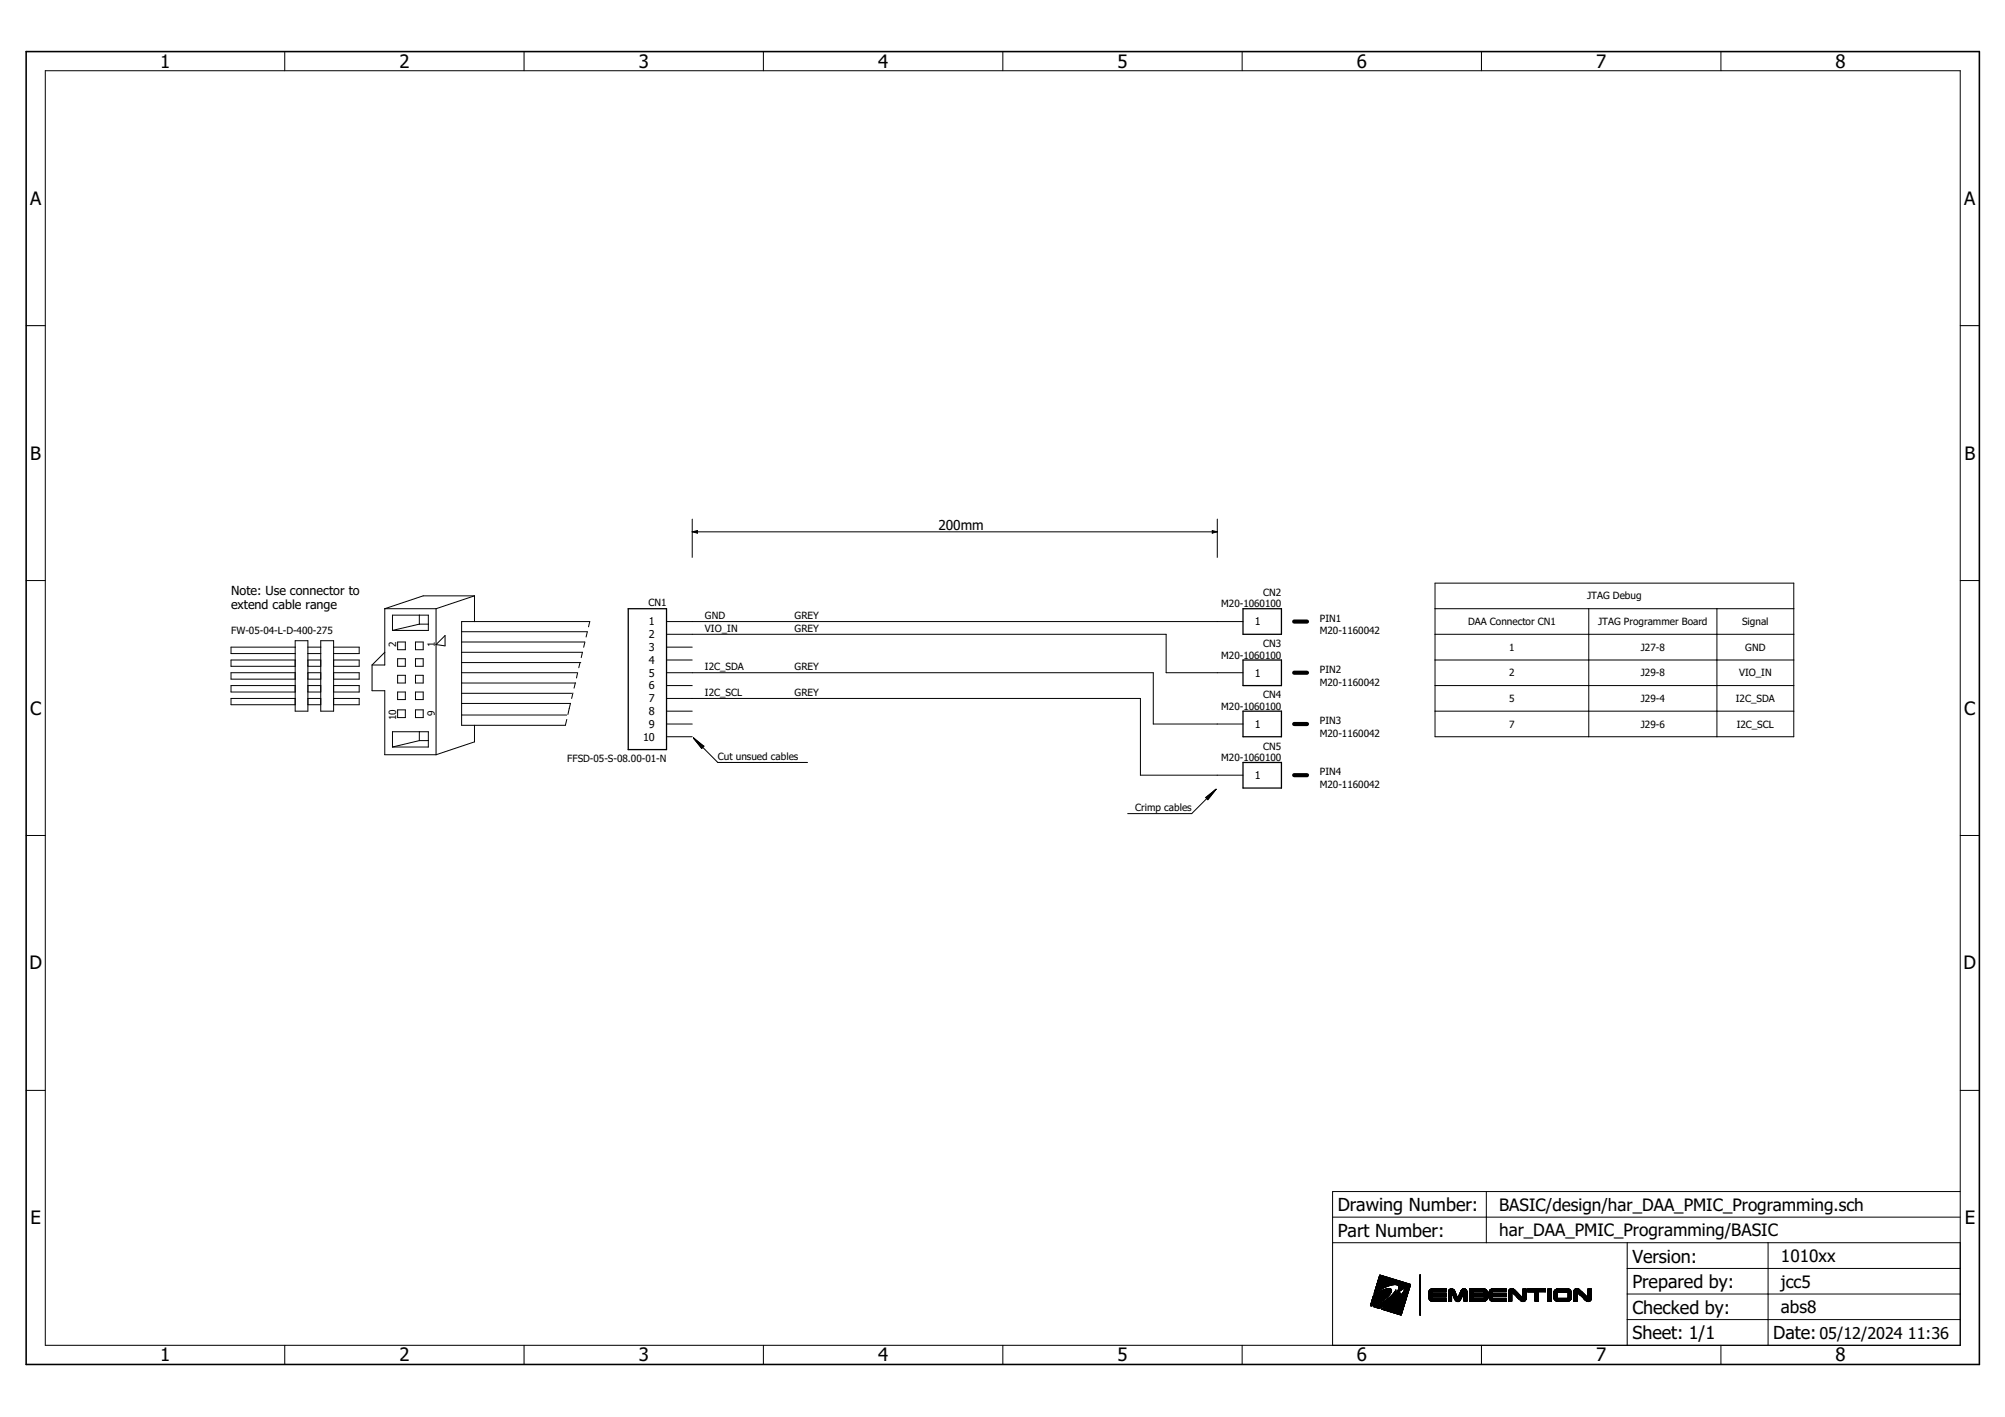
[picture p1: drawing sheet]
<svg xmlns="http://www.w3.org/2000/svg" width="297mm" height="210mm" viewBox="0 0 297 210" stroke-linecap="round" stroke-linejoin="round" font-family="sans-serif">
<g fill="none" stroke="#000" stroke-width=".15">
<path d="M6.7 10.5h283.7v188.8h-283.7zM42.2 7.6v2.9M77.6 7.6v2.9M113.1 7.6v2.9M148.6 7.6v2.9M184 7.6v2.9M219.5 7.6v2.9M255 7.6v2.9M3.9 48.2h2.8M290.4 48.2h2.8M102.6 76.9v5.7M102.6 78.8h77.2"/>
<path d="M102.6 78.8l.7 .2M103.3 78.6v.4M103.3 78.6l-.7 .2M103.3 78.6l-.2 .2 .2 .2M179.6 78.6l.7 .2M179.6 78.6v.4M179.6 78.6l.2 .2M179.8 78.8l-.2 .2M180 78.8h.3M180.3 78.8l-.7 .2M180.3 76.9v5.7M3.9 86h2.8"/>
<path d="M43.7 97.8h-9.5v.9h9.5M43.7 94.9h1.9v10.4h-1.9zM43.7 99.7h-9.5v.9h9.5M43.7 95.9h-9.5v.9h9.5M45.6 97.8h1.9M45.6 98.7h1.9M45.6 99.7h1.9M45.6 95.9h1.9M45.6 96.8h1.9M47.5 94.9h1.9v10.4h-1.9zM49.4 97.8h3.8v.9h-3.8M49.4 99.7h3.8v.9h-3.8"/>
<path d="M49.4 95.9h3.8v.9h-3.8M55.1 98.5v3.8h1.9v9.5h7.6M57 90.2h7.6M57 90.2v8.3h-1.9M57 96.6l-1.9 1.9M58.1 91.1h5.4v2.3h-5.4zM58.9 95.1h1.1v1.1h-1.1zM58.9 97.6h1.1v1.1h-1.1zM61.6 95.1h1.1v1.1h-1.1zM61.6 97.6h1.1v1.1h-1.1zM62.1 92.5l-4 .9M62.1 92.5h1.4"/>
<path d="M62.1 91.1v1.4M64.6 90.2v21.6M64.6 95.5l1.3-1.4v1.6zM68.4 95.1h18.2M68.4 93.6h18.6l-.2 .8M68.4 96.6h17.8M68.4 98.1h17.6M68.4 99.7h17.1M70.3 88.3h-7.6l-5.7 1.9M70.3 88.3l-5.7 1.9M70.3 88.3v3.8M85.6 99.6l-.2 .8"/>
<path d="M85.9 98.1l-.2 .8M86.3 96.6l-.2 .8M86.7 95.1l-.2 .8M87.2 92.9l.2-.8h-19v15.3h15.4l.2-.8M98.7 94h74.1v5.7h11.3M98.7 97.8h3.9M98.7 92.1h85.4M98.7 99.7h72.2v7.6h13.2M98.7 95.9h3.9M212.6 90.2h53.1M212.6 94h53.1M212.6 97.8h53.1"/>
<path d="M212.6 86.4h53.1v22.7h-53.1zM235.4 90.2v18.9M254.4 90.2v18.9M290.4 86h2.8M43.7 101.6h-9.5v.9h9.5M43.7 103.5h-9.5v.9h9.5M45.6 101.6h1.9M45.6 102.5h1.9M45.6 100.6h1.9M45.6 103.5h1.9M45.6 104.4h1.9M49.4 101.6h3.8v.9h-3.8"/>
<path d="M49.4 103.5h3.8v.9h-3.8M58.1 108.4h5.4v2.3h-5.4zM58.9 100h1.1v1.2h-1.1zM58.9 102.5h1.1v1.1h-1.1zM58.9 105.2h1.1v1.1h-1.1zM61.6 100h1.1v1.2h-1.1zM61.6 102.5h1.1v1.1h-1.1zM61.6 105.2h1.1v1.1h-1.1zM62.1 108.4v1.3M62.1 109.7l-4 1M62.1 109.7h1.4M68.4 101.2h16.9"/>
<path d="M68.4 105.9h15.5M68.4 104.2h16.1l-.4 1.6M68.4 102.7h16.3M70.3 107.4v2.5l-5.7 1.9M84.9 102.7l-.2 .8M85.2 101.2l-.2 .7M98.7 101.6h3.9M98.7 105.3h3.9M98.7 109.1h3.9M98.7 103.5h70.3v11.3h15.1M98.7 107.3h3.9M102.7 109.3l3.6 3.6h13.3"/>
<path d="M102.7 109.3l1.6 1.2-.4 .4zM102.7 109.3l1.5 1.3M102.7 109.3l1.3 1.5M178.6 118.1l1.5-1.2-1.2 1.6zM180.1 116.9l-3.5 3.6h-9.5M180.1 116.9l-1.4 1.3M180.1 116.9l-1.2 1.5M212.6 101.6h53.1M212.6 105.3h53.1M3.9 123.8h2.8M290.4 123.8h2.8M3.9 161.5h2.8"/>
<path d="M220.2 176.5v7.6M290.4 161.5h2.8M290.4 176.5h-93v22.8M42.2 199.3v2.8M77.6 199.3v2.8M113.1 199.3v2.8M148.6 199.3v2.8M184 199.3v2.8M197.4 184.1h93M197.4 180.3h93M203.1 193.3h.5M203.1 193.4h.1"/>
<path d="M203.1 193.2h.8M203.1 193h1.1M203.2 192.9h1.3M203.2 193.4v.1M203.2 192.7h1.5M203.3 192.6h1.7M203.3 192.4h1.8M203.4 192.3h1.9M203.4 193.4h-.4M203.4 192.2h2.1M203.5 192h2.2M203.5 191.9h2.3"/>
<path d="M203.5 193.4h-.5M203.6 193.6h.2M203.6 191.6h.1M203.6 191.4h.3M203.7 191.3h.4M203.7 193.5h.3M203.7 191.5h-.1M203.7 193.3h-.6M203.7 191.7h2.2M203.7 191.1h.7M203.8 191.5h-.2M203.8 191h.8"/>
<path d="M203.8 193.3h-.7M203.8 190.8h1.1M203.8 191.4l-.2 .1M203.9 190.7h1.4M203.9 193.7h.7M203.9 193.5l-.4 .1M203.9 193.2h-.8M203.9 191.6h2.1M203.9 190.5h1.7M203.9 193.6h.8M203.9 191.4h-.3M204 191.6h2"/>
<path d="M204 190.4h2.1M204 193.5h-.4M204 190.2l5 .1M204 191.5h2M204 191.3h-.4M204 190.2h4.9M204 190.2h4.8M204 190.2h4.7M204 193.7h.5M204 193.1l-.9 .1M204 190.1h4.6M204 193.3h.3"/>
<path d="M204 190.1h4.4M204 190l4.3 .1M204.1 191.3h-.4M204.1 190h4.1M204.1 189.9l4 .1M204.1 189.9h3.8M204.1 193.4l-.3 .1M204.1 189.8l3.6 .1M204.1 193.1h-1M204.1 189.8h3.5M204.1 189.8h3.4M204.1 189.8h3.3"/>
<path d="M204.2 189.7h3M204.2 193.8h.2M204.2 191.2h-.5M204.2 189.7h2.9M204.2 189.6h2.7M204.2 193.4h-.3M204.2 193.1h-1.1M204.2 189.5l2.6 .1M204.2 191.4h1.9M204.2 189.5h2.4M204.2 189.5h2.3M204.2 193.5h.8"/>
<path d="M204.2 189.4l2.2 .1M204.2 189.4h2.1M204.3 191.2h-.6M204.3 189.4h1.8M204.3 193.4h-.3M204.3 189.3h1.7M204.3 189.3h1.6M204.3 189.3h1.5M204.3 189.2h1.4M204.3 193h-1.1M204.3 191.1l-.6 .1M204.3 189.2h1.2"/>
<path d="M204.3 189.1l1.1 .1M204.3 193.2h.3M204.3 191.3h1.8M204.3 189.1h1M204.3 189.1h.8M204.4 189h.6M204.4 189h.4M204.4 188.9h.3M204.4 193.3h-.3M204.4 193h-1.2M204.4 191.3h1.7M204.4 188.9h.1"/>
<path d="M204.4 191.1h-.7M204.5 193.3h-.3M204.5 192.9h-1.3M204.5 191.3h1.6M204.5 193.3h.7M204.5 191l-.7 .1M204.5 191.2h1.6M204.6 193.2h-.3M204.6 192.8l-1.4 .1M204.6 191h-.8M204.6 193h.2M204.6 191.2h1.6"/>
<path d="M204.6 192.8h-1.4M204.7 193.9h3.2M204.7 193.7h-.9M204.7 193.1l-.3 .1M204.7 192.8h-1.5M204.7 190.9h-.9M204.7 194h3.1M204.7 191.2h1.5M204.7 193.1h-.2M204.8 193.6h-.9M204.8 193.2h.6M204.8 190.9h-1"/>
<path d="M204.8 193.1h-.2M204.8 192.7h-1.6M204.8 191.1h1.4M204.8 193.8h3.1M204.9 193.5l-.9 .1M204.9 192.7h-1.7M204.9 194h2.9M204.9 193.8h3M204.9 191.1h1.2M204.9 192.9h.2M204.9 190.8l-1.1 .1M204.9 193h-.2"/>
<path d="M204.9 192.6h-1.6M204.9 193.5h-.7M205 194h2.8M205 193h-.3M205 191.1h1.1M205 190.8h-1.2M205 193h.7M205 192.6h-1.7M205 193.7h2.9M205 193.4l-.7 .1M205 192.9h-.2M205.1 193.6h2.8"/>
<path d="M205.1 192.5h-1.8M205.1 190.7l-1.3 .1M205.1 193.4h-.8M205.1 192.7h.2M205.1 191h1M205.1 194.1h2.7M205.1 192.8l-.2 .1M205.2 193.6h2.8M205.2 193.4h-.8M205.2 192.8h-.2M205.2 190.7h-1.4M205.2 194.1h2.6"/>
<path d="M205.2 192.4h-1.9M205.2 193.5h2.8M205.2 191h.9M205.3 192.9h.6M205.3 192.8h-.3M205.3 192.4h-2M205.3 193.5h2.7M205.3 193.3h-.7M205.3 190.9h.8M205.3 192.6h.2M205.3 192.3h-2M205.3 194.1h2.5"/>
<path d="M205.3 192.7h-.2M205.4 193.4h2.6M205.4 190.6h-1.5M205.4 192.3h-2M205.4 192.7h-.2M205.4 193.2h-.7M205.4 192.6h-.1M205.4 192.2h-2M205.5 192.7h.6M205.5 190.9h.5M205.5 194.2h2.3M205.5 193.3h2.5"/>
<path d="M205.5 192.2h-2.1M205.5 193.1l-.7 .1M205.5 190.9h.1M205.5 192.6h-.1M205.5 192.4h.2M205.5 192.1h-2.1M205.5 190.5l-1.6 .1M205.6 193.3h2.5M205.6 193.1h-.7M205.6 192.1h-2.2M205.6 190.9h.1M205.6 194.2h2.2"/>
<path d="M205.6 193.2h2.5M205.6 192.5h-.2M205.6 193.1h-.6M205.6 192.5h-.1M205.6 192h-2.2M205.7 194.2h2.1M205.7 193.2h2.4M205.7 192.6h.6M205.7 193h-.6M205.7 192.4h-.2M205.7 192.3h.1M205.7 191.9h-2.2"/>
<path d="M205.7 193.1h2.4M205.8 190.5h-1.9M205.8 192.4h-.2M205.8 191.9h-2.3M205.8 193.1h2.3M205.8 193h-.7M205.8 194.3h2M205.8 192.3h-.1M205.8 191.8h-2.3M205.8 193h2.3M205.8 192.9h-.6M205.9 193h2.2"/>
<path d="M205.9 192.4h.5M205.9 191.8h-2.3M205.9 192.3h-.2M205.9 191.7h-2.2M205.9 190.4l-2 .1M205.9 192.2h.1M205.9 191.7h-2.1M205.9 193h2.3M205.9 192.8l-.6 .1M205.9 192.1h.2M206 192.2h-.2M206 191.6h-2.2"/>
<path d="M206 190.4h.1M206 194.3h1.7M206 192.8h-.7M206 190.4h-2.1M206 192.9h2.2M206 192.8h-.6M206.1 192.9h2.1M206.1 192.3h.5M206.1 191.5h-2M206.1 192h.1M206.1 191.4l-2 .1M206.1 192.8h2.1"/>
<path d="M206.1 192.1h-.1M206.1 191.4h-1.8M206.1 194.4h1.6M206.1 192.7h-.6M206.2 192h-.2M206.2 190.4h.1M206.2 194.4h1.5M206.2 192.7h-.6M206.2 192.2h2.2M206.2 192.7h2M206.2 192.6h-.6M206.2 192.2h.6"/>
<path d="M206.2 192h-.1M206.2 191.9h.1M206.3 192.7h1.9M206.3 192.1h2.1M206.3 191.9h-.2M206.3 190.3v.1M206.3 194.4h1.4M206.3 192.6h2M206.3 192.6h-.6M206.3 191.9h-.1M206.4 191.7h.1M206.4 190.3l-2.4 .1"/>
<path d="M206.4 192.6h1.9M206.4 192.5h-.6M206.4 191.8h-.2M206.4 192h2M206.4 191.8h-.1M206.4 194.5h1.3M206.4 191.7h-.1M206.5 191.9h2M206.5 192.5h1.8M206.5 191.7h-.1M206.5 192.4h-.6M206.5 191.9h1"/>
<path d="M206.5 191.6h.1M206.5 192.4h1.8M206.5 191.6h-.1M206.5 191.5h.1M206.6 192.4h1.7M206.6 192.4h-.6M206.6 191.8h.9M206.6 191.6h-.1M206.6 194.5h1.1M206.6 191.4h.1M206.6 192.3h-.6M206.6 191.5h-.1"/>
<path d="M206.7 192.3h1.6M206.7 191.7h.8M206.7 191.3h.1M206.7 194.5h1M206.8 191.6h.7M206.8 191.3h-.1M206.8 191.2h.1M206.8 191.2h-.1M206.8 191.1h.1M206.8 194.6h.8M206.8 191.6h.6M206.8 192.2h1.6"/>
<path d="M206.8 191.5h.6M206.9 191.5h.4M206.9 191.5h.3M206.9 190.3h2.1M206.9 194.6h.7M206.9 191.4h.2M207 191.3h.3M207 190.4h1.9M207.1 194.7h.5M207.1 190.4h1.8M207.1 191.1h.4M207.1 191.1h.5"/>
<path d="M207.2 190.5h1.7M207.2 191.4h-.3M207.2 191h.6M207.2 191.3h-.2M207.2 190.6h1.7M207.2 190.8h.9M207.2 190.7h1.1M207.3 194.7h.3M207.3 191.3h-.3M207.4 191.2h-.3M207.4 194.8h.2M207.5 191.2h-.4"/>
<path d="M207.5 194.8h.1M207.6 191.9h.9M207.6 191.8h.9M207.6 191.1h-.5M207.7 191.7h.8M207.7 191.6h.9M207.7 191l-.5 .1M207.8 191.6h.8M207.8 191h-.6M207.8 191.5h.8M207.9 193.8l-3.2 .1M207.9 191.4h.7"/>
<path d="M207.9 190.9h-.7M207.9 193.7h-2.9M207.9 191.3h.8M208 193.6h-2.9M208 191.3h.7M208 190.9h-.8M208 191.2h.7M208 190.8l-.8 .1M208.1 193.3h-2.6M208.1 191.1h.6M208.1 190.8h-.9M208.2 192.9h-2.2"/>
<path d="M208.2 191h.6M208.2 190.9h.6M208.2 190.7l-1 .1M208.2 192.8h-2M208.3 190.9h.5M208.3 190.8h.5M208.3 190.7h-1.1M208.3 192.5h-1.9M208.3 192.4h-1.7M208.3 190.7h.6M208.4 192.3h-2.3M208.4 192.2h-2.3"/>
<path d="M208.4 190.7h.5M208.4 192.1h-2.1M208.4 192h-2M208.5 192h-2.1M208.5 191.9h-.9M208.5 191.8h-.9M208.5 191.7h-.8M208.6 191.7h-.9M208.6 191.6h-.8M208.6 191.5h-.8M208.6 191.4l-.7 .1M208.8 191h-.6"/>
<path d="M208.8 190.9h-.6M208.9 190.6h-1.7M209 190.3h-5M210.4 191.7h.1M210.4 194.8h.1M210.4 194.7h.1M210.4 194.6h.1M210.4 194.5h.1M210.4 194.4h.1M210.4 194.3h.1M210.4 194.2h.1M210.4 194.1h.1"/>
<path d="M210.4 194h.1M210.4 193.9h.1M210.4 193.8h.1M210.4 193.7h.1M210.4 193.6h.1M210.4 193.5h.1M210.4 193.4h.1M210.4 193.3h.1M210.4 193.2h.1M210.4 193.1h.1M210.4 193h.1M210.4 192.9h.1"/>
<path d="M210.4 192.8h.1M210.4 192.7h.1M210.4 192.6h.1M210.4 192.5h.1M210.4 192.4h.1M210.4 192.3h.1M210.4 192.2h.1M210.4 192.1h.1M210.4 192h.1M210.4 191.9h.1M210.4 191.8h.1M210.4 191.6h.1"/>
<path d="M210.4 191.5h.1M210.4 191.4h.1M210.4 191.3h.1M210.4 191.2h.1M210.4 191.1h.1M210.4 191h.1M210.4 190.9h.1M210.4 190.8h.1M210.4 190.7h.1M210.4 190.6h.1M210.4 190.5h.1M210.4 190.4h.1"/>
<path d="M210.4 190.3h.1M210.4 190.2h.1M210.4 190.1h.1M210.4 190h.1M210.4 189.9h.1M210.4 189.8h.1M210.4 189.7h.1M210.4 189.6h.1M210.4 189.5h.1M210.4 189.4h.1M210.4 189.3h.1M210.4 189.2h.1"/>
<path d="M210.4 189.1h.1M210.4 189h.1M210.4 188.9h.1M210.4 188.8h.1M211.6 192.3h2.7M211.6 192.3h.1M211.6 192.2h.6M211.6 191.4h.5M211.7 191.7h2.6M211.7 192.3h2.6M211.7 191.3h.1M211.7 192.3h.1"/>
<path d="M211.7 192.2h.5M211.7 192.1h.5M211.7 192h2.6M211.7 191.9h2.6M211.7 191.8h2.6M211.7 191.6h.4M211.7 191.5h.4M211.7 191.4h2.6M211.7 191.3h2.6M211.7 192.4h2.6M211.7 191.2h2.6M211.7 191.2h.1"/>
<path d="M211.8 192.6h.1M211.8 191.1h2.5M211.9 191.1h2.4M211.9 192.6h2.4M211.9 191v.1M211.9 192.6h.1M211.9 192.7h2.4M211.9 192.7h.1M211.9 191h2.4M212 192.7h2.3M212 192.7h.1M212 191h2.3"/>
<path d="M212 190.9h.1M212 190.9h2.3M212.1 192.8h2.2M212.1 190.9h.1M212.2 190.9h2.1M214.2 191.6h-2.5M214.2 192.1h.1M214.2 192.8h.1M214.3 192.7l-2.2 .1M214.3 192.6h-2.4M214.3 192.5h-2.5l2.5 .1M214.3 191.1h-2.5h2.5"/>
<path d="M214.3 192.4h-2.6l2.6 .1M214.3 192.1h-2.6M214.6 191.3h1h-1M214.6 191.7h.5M214.6 192.7h.5M214.6 192.6h.5M214.6 191.4h1h-1M214.6 192.5h.5M214.6 192.4h.5M214.6 192.3h.5M214.6 192.2h.5M214.6 192.1h.5"/>
<path d="M214.6 192h.5M214.6 191.9h.5M214.6 191.8h.5M214.6 191.6h.5M214.6 191.5h.5M214.6 191.5h1M214.6 191.4h1M214.6 191.3h.9M214.6 191.2h.9M214.7 191v.1M214.8 191l.6 .1M214.8 191h.5"/>
<path d="M214.8 190.9v.1M214.9 190.9h.3M214.9 190.9h.1M215 190.9h.1M215.1 192.8h-.5M215.1 191.5h.1M215.1 191.6h.6M215.2 190.9h.1M215.2 191.7h.5M215.2 191.8h.6M215.2 190.9l-.4 .1M215.2 191.9h.6h-.5h.5"/>
<path d="M215.2 190.9v.1M215.3 192h.5h-.5M215.3 191h.1M215.3 192.1h.6M215.3 192h.5M215.3 191v.1M215.3 192h.1M215.4 192.2h.1M215.4 191.1h-.7h.7l-.8 .1M215.4 192.2h.5M215.4 192.3h.5M215.5 192.3h.4"/>
<path d="M215.5 192.5h.9M215.6 192.6h.7M215.6 191.5h-.5l.5 .1M215.6 192.7h.1M215.7 192.7h.6M215.7 192.7h.1M215.7 191.6h-.6l.6 .1M215.7 192.7l.1 .1M215.8 192.7h.4l-.4 .1M215.8 191.8h.1M215.8 191.8h-.6M215.8 191.9h.1"/>
<path d="M215.8 192.8h.1M215.8 192h.1M215.9 192.3h.1M216 192.3v.1M216 192.3h.5l-1 .1M216 192.3h.5M216 192.2h.6M216.1 192.1h.5zM216.1 192.8h-.2M216.1 192h.5M216.1 192h.1M216.2 191.9h.1"/>
<path d="M216.2 192.8h-.1M216.2 191.7l.5 .1M216.2 192.7h.1M216.2 191.7h.5h-.5M216.3 191.6h.1M216.3 192.7h.1M216.3 191.6h.5M216.3 191.5h.6M216.3 191.5h.1M216.3 192.6h.1M216.3 191.4h1M216.4 192.6h-.8h.7"/>
<path d="M216.4 191.4h.9M216.4 192.5l-.8 .1M216.4 192.4l-.9 .1M216.4 191.2h.9M216.5 192.4h-1M216.5 191.2h.8M216.5 191.1h.8h-.8M216.5 192.2l-.5 .1h.5M216.5 191.1h.7M216.6 192.2h-.6M216.6 191.1h.6M216.6 191v.1"/>
<path d="M216.6 192h-.5M216.6 191h.1M216.6 192h.1M216.7 191.9h-.6M216.7 190.9l.4 .1-.4-.1M216.7 191.9h-.5M216.7 191.8l-.5 .1 .5-.1M216.7 190.9h.1M216.8 191.7h-.6M216.8 191.6h-.5M216.8 190.9h.1M216.9 191.5h.1"/>
<path d="M216.9 191.7h.4M216.9 192.8h.4M216.9 192.8h.1M216.9 192.7h.4M216.9 192.6h.4M216.9 192.5h.4M216.9 192.4h.4M216.9 192.3h.4M216.9 192.2h.4M216.9 192.1h.4M216.9 192h.4M216.9 191.9h.4"/>
<path d="M216.9 191.8h.4M216.9 191.6h.4M216.9 191.5h.4M216.9 190.9h.1M217 190.9h.1M217.1 190.9v.1M217.1 191h-.5M217.1 191h.1M217.2 191.1h.1M217.3 191.3h-.9M217.3 191.3l-.9 .1h.9M217.7 191l2.5 .1"/>
<path d="M217.7 192.6h2.5h-2.5M217.7 192.8h2.2M217.7 192.7h2.3M217.7 191.1h2.5h-2.5M217.7 191.8h2.6l-2.6 .1M217.7 191.7h2.6l-2.6 .1M217.7 191.9h2.6M217.7 192.5h2.6M217.7 192.4h2.6h-2.6M217.7 192h2.6h-2.6M217.7 192.4h2.7M217.7 192.3h2.7"/>
<path d="M217.7 192.2h.5M217.7 192.1h.5M217.7 192.1h2.7M217.7 192h2.7M217.7 191.7h2.6M217.7 191.6h2.6M217.7 191.6h.5M217.7 191.5h.5M217.7 191.4h.5M217.7 191.3h2.6M217.7 191.2h2.6M217.7 191.1h2.6"/>
<path d="M217.7 191h2.4M217.7 190.9h2.3M217.7 190.9h2.1M219.5 199.3v2.8M219.9 191.6h.4M219.9 191.5h.5M219.9 191.4l.5 .1M219.9 191.4h.4M219.9 192.2h.5M219.9 192.1h.5M219.9 192.7v.1M220 190.9h.1"/>
<path d="M220 192.7h.1M220 190.9l-2.3 .1M220.1 192.7h-2.4M220.1 191h.1M220.1 192.7h.1M220.1 192.6l-2.4 .1M220.2 191v.1M220.2 192.6h.1M220.3 192.6h-2.6M220.3 192.6h.1M220.3 192.5h-2.6M220.3 192.5h.1"/>
<path d="M220.3 191.7h-2.6M220.3 191.7h.1M220.3 191.4v.1M220.3 191.5h.1M220.3 191.4h-2.6M220.3 191.3h-2.6M220.4 192.4h.1M220.4 192.3h.1M220.4 192.3h-2.7M220.6 191.7h2.6M220.6 192.3h2.6M220.6 192.3h.5"/>
<path d="M220.6 192.2h.5M220.6 192.1h.5M220.6 192.1h2.6M220.6 192h2.6M220.6 191.9h2.6M220.6 191.8h2.6M220.6 191.6h2.6M220.6 191.6h.5M220.6 191.5h.5M220.6 191.4h.5M220.6 191.4h2.6M220.6 191.3h.1"/>
<path d="M220.6 191.3h2.6M220.6 191.2v.1M220.7 191.3h2.5M220.7 191.2h2.5M220.7 192.4h2.5M220.7 191.1h.1M220.7 191.1h2.5M220.8 192.6h2.4M220.8 191l2.4 .1M220.8 191.1h2.4M220.9 191h.1M220.9 192.6v.1"/>
<path d="M220.9 191h2.3M220.9 192.7h2.3M220.9 190.9l2.3 .1M220.9 192.7h.1M221 190.9h.1M221 192.7h.1M221 190.9h2.2M221.1 192.8h2.1M221.1 190.9h.1M223.2 192.7l-2.1 .1M223.2 192.7h-2.3M223.2 192.6l-2.4 .1"/>
<path d="M223.2 192.5h-2.5l2.5 .1M223.2 192.5h-2.5M223.2 192.4l-2.5 .1M223.2 192.4h-2.6M223.5 191.7h.5M223.5 192.8h.5M223.5 192.7h.5M223.5 192.6h.5M223.5 192.5h.5M223.5 192.4h.5M223.5 192.3h.5M223.5 192.2h.5"/>
<path d="M223.5 192.1h.5M223.5 192h.5M223.5 191.9h.5M223.5 191.8h.5M223.5 191.6h.5M223.5 191.5h.5M223.5 191.4h.5M223.5 191.2h.1M223.6 191.1h.1M223.7 191h.1M223.8 190.9l.4 .1-.5-.1M223.8 190.9h.1"/>
<path d="M223.8 190.9h.4M223.9 190.9h.1M224 191.4h.1M224.1 191.5h.7M224.1 190.9h.1M224.1 191.5h.1M224.2 190.9h.1M224.2 191.6h.7M224.2 191.6h.8M224.3 191.6v.1M224.3 191.7h.7M224.3 191h-.7"/>
<path d="M224.3 191.7h.1M224.3 191l-.7 .1h.8M224.3 191.7h.8M224.4 191.8h.7M224.4 191.1h-.8M224.4 191.1l-.9 .1M224.5 191.9h.7M224.5 191.1l-1 .1M224.5 191.2h-1M224.5 191.9h.8M224.6 191.2l-1.1 .1M224.6 192h.7"/>
<path d="M224.6 191.3h-1.1M224.6 192h.8M224.7 191.3l-1.2 .1M224.7 192.1h.7M224.7 191.4h-.7h.7M224.7 192.1v.1M224.8 191.5l-.6 .1M224.8 192.2h.1M224.9 191.5l-.7 .1M224.9 192.2v.1M224.9 192.3h.7M224.9 192.3h1.2"/>
<path d="M225 192.3l1.1 .1M225 192.4h.1M225 192.4h1.1M225.1 192.4v.1M225.1 192.4h1M225.1 192.5h1M225.2 192.6h.8M225.3 192.6h.7M225.3 192.7h.1M225.4 192.7h.1M225.4 192.7v.1M225.4 192.7l.4 .1"/>
<path d="M225.5 192.8h.1M225.5 192.2h-.7h.7M225.6 192.2l-.7 .1M225.6 192.8h.1M225.6 191.7h.5M225.6 192.2h.5M225.6 192.1h.5M225.6 192h.5M225.6 191.9h.5M225.6 191.8h.5M225.6 191.6h.5M225.6 191.5h.5"/>
<path d="M225.6 191.4h.5M225.6 191.3h.5M225.6 191.2h.5M225.6 191.1h.5M225.6 191h.5M225.6 190.9h.5M225.8 192.8h.1M225.8 192.7l-.3 .1M225.9 192.7h.1M225.9 192.7h-.6M226 192.6l-.7 .1M226 192.6h.1"/>
<path d="M226 192.5l-.8 .1M226.1 192.5h.1M226.1 192.3h-.5M226.3 191.4h2.7M226.3 191.3h2.7M226.3 191.2h2.7M226.3 191.1h2.7M226.3 191h2.7M226.3 190.9h2.7M227.4 191.4h.5M227.4 191.7h.5M227.4 192.8h.5"/>
<path d="M227.4 192.7h.5M227.4 192.6h.5M227.4 192.5h.5M227.4 192.4h.5M227.4 192.3h.5M227.4 192.2h.5M227.4 192.1h.5M227.4 192h.5M227.4 191.9h.5M227.4 191.8h.5M227.4 191.6h.5M227.4 191.5h.5"/>
<path d="M227.9 191.5h-.5v.1h.5M227.9 191.4h.1M228.9 191.4h.1M229.3 191.7h.5M229.3 192.8h.5M229.3 192.8h.1M229.3 192.7h.5M229.3 192.6h.5M229.3 192.5h.5M229.3 192.4h.5M229.3 192.3h.5M229.3 192.2h.5"/>
<path d="M229.3 192.1h.5M229.3 192h.5M229.3 191.9h.5M229.3 191.8h.5M229.3 191.6h.5M229.3 191.5h.5M229.3 191.4h.5M229.3 191.3h.5M229.3 191.2h.5M229.3 191.1h.5M229.3 191h.5M229.3 190.9h.5"/>
<path d="M229.8 192.8h.1M230.2 191.7h.5M230.2 192.3h.5h-.5M230.2 192.2h.5M230.2 192.1h.5M230.2 192h.5M230.2 191.9h.5M230.2 191.8h.5M230.2 191.6h.5M230.2 191.5h.5M230.2 191.4h.5M230.2 191.4h2.6"/>
<path d="M230.2 191.3h2.6M230.2 192.4h2.6h-2.6M230.2 192.4h.1M230.3 192.4h2.4M230.3 191.3h2.4M230.3 191.2h2.4M230.3 192.6h2.4M230.3 191.1h2.4M230.4 191.1h.1M230.4 192.6h2.2M230.4 191.1h2.2M230.4 192.6l2.1 .1"/>
<path d="M230.4 191v.1M230.5 191h.1M230.5 192.7h.1M230.5 192.7h2M230.5 191h2M230.6 190.9l-.1 .1M230.6 192.7h1.8M230.6 190.9h1.8M230.7 192.8h.1M232.3 192.8h.1M232.3 192.3h.1M232.3 191.7h.5"/>
<path d="M232.3 192.3h.5M232.3 192.2h.5M232.3 192.1h.5M232.3 192h.5M232.3 191.9h.5M232.3 191.8h.5M232.3 191.6h.5M232.3 191.5h.5M232.3 191.4l.5 .1M232.4 192.7h.1M232.4 190.9l-1.8 .1M232.5 192.7h.1"/>
<path d="M232.5 191h.1M232.6 192.6v.1M232.6 191.1h.1M232.7 191.1v.1M232.7 192.5h.1M232.7 192.5l-2.4 .1M232.8 191.3h.1M232.8 192.3h.1M232.8 192.3h-2.6M233.2 191.7h.4M233.2 192.8h.4M233.2 192.8h.1"/>
<path d="M233.2 192.7h.4M233.2 192.6h.4M233.2 192.5h.4M233.2 192.4h.4M233.2 192.3h.4M233.2 192.2h.4M233.2 192.1h.4M233.2 192h.4M233.2 191.9h.4M233.2 191.8h.4M233.2 191.6h.4M233.2 191.5h.4"/>
<path d="M233.2 191.4h.4M233.2 191.4h1.2M233.2 191.3h1.1M233.2 191.3h1M233.2 191.2h1M233.2 191.1h.9M233.3 191.1h.7M233.3 191h.7M233.3 190.9v.1M233.4 191h.5M233.4 190.9h.1M233.4 190.9h.5"/>
<path d="M233.5 190.9h.3M233.5 190.9h.1M233.6 190.9h.1M233.6 192.8h.1M233.7 191.4h.7M233.7 191.4l.7 .1M233.7 191.5h.8M233.8 190.9h.1M233.8 191.6h.7M233.9 191.6h.7M233.9 191.6h.1M233.9 191.6l.8 .1"/>
<path d="M233.9 190.9v.1M234 191h.1M234 191.7h.1M234 191.7h.7M234 191.8h.8M234 191.8h.1M234.1 191.8l.7 .1M234.1 191.8v.1M234.1 191.1l-.9 .1h1M234.1 191.9h.7M234.2 191.9h.1M234.2 191.9h.7"/>
<path d="M234.2 192h.8M234.3 192h.7M234.3 191.3v.1M234.3 191.4h.1M234.4 192.1h.7M234.4 191.4v.1M234.4 192.2h.7M234.4 192.2h.8M234.4 191.5h.1M234.5 191.5h-.7M234.5 191.5v.1M234.5 192.3h1.3"/>
<path d="M234.5 191.6h.1M234.6 191.6h-.7M234.6 192.3h1.2M234.6 191.6v.1M234.6 192.4h1.2M234.6 192.4h.1M234.7 192.4h.1M234.7 191.7l-.7 .1M234.7 192.4h1M234.7 191.7v.1M234.7 191.7l.1 .1M234.8 191.8h.1"/>
<path d="M234.8 192.5h.1M234.8 191.9h.1M234.9 191.9h-.7M234.9 191.9v.1M235 192.7h.6M235 192v.1M235 192.7h.1M235 192l.1 .1M235 192.7l.1 .1M235.1 192.1h-.7M235.1 192.1v.1M235.1 192.8h.4"/>
<path d="M235.1 192.8h.1M235.1 192.2h.1M235.2 192.2h-.7M235.2 192.8h.2M235.3 191.7h.5M235.3 192.2h.5M235.3 192.1h.5M235.3 192h.5M235.3 191.9h.5M235.3 191.8h.5M235.3 191.6h.5M235.3 191.5h.5"/>
<path d="M235.3 191.4h.5M235.3 191.3h.5M235.3 191.2h.5M235.3 191.1h.5M235.3 191h.5M235.3 190.9h.5M235.4 192.8h.1M235.5 192.7l-.4 .1M235.6 192.7h.1M235.6 192.7h-.6M235.6 192.6h-.7h.8M235.7 192.6h-.8"/>
<path d="M235.7 192.5l-.9 .1M241.1 195.5h49.3M241.1 184.1v15.2M241.1 191.7h49.3M241.1 187.9h49.3M255 199.3v2.8M261.9 184.1v15.2"/>
</g>
<path d="M3.9 7.6h289.3v194.5h-289.3zM102.9 78.8h.2M179.8 78.8h.2" fill="none" stroke="#000" stroke-width=".23"/>
<path d="M93.1 90.2h5.6v20.8h-5.6zM184.1 90.2h5.7v3.8h-5.7zM184.1 97.8h5.7v3.8h-5.7zM184.1 105.3h5.7v3.8h-5.7zM184.1 112.9h5.7v3.8h-5.7z" fill="none" stroke="#000" stroke-width=".19"/>
<path d="M191.7 92.1h1.9M191.7 99.7h1.9M191.7 107.3h1.9M191.7 114.8h1.9" fill="none" stroke="#000" stroke-width=".61"/>
<g font-size="2.8">
<text x="23.7" y="10">1</text>
<text x="59.2" y="10">2</text>
<text x="94.6" y="10">3</text>
<text x="130.1" y="10">4</text>
<text x="165.6" y="10">5</text>
<text x="201" y="10">6</text>
<text x="236.5" y="10">7</text>
<text x="271.9" y="10">8</text>
<text x="4.5" y="30.3">A</text>
<text x="291" y="30.3">A</text>
<text x="4.5" y="68.1">B</text>
<text x="291" y="68.1">B</text>
<text x="4.5" y="105.8">C</text>
<text x="291" y="105.8">C</text>
<text x="4.4" y="143.6">D</text>
<text x="290.9" y="143.6">D</text>
<text x="4.5" y="181.4">E</text>
<text x="291.1" y="181.4">E</text>
<text x="23.7" y="201.7">1</text>
<text x="59.2" y="201.7">2</text>
<text x="94.6" y="201.7">3</text>
<text x="130.1" y="201.7">4</text>
<text x="165.6" y="201.7">5</text>
<text x="201" y="201.7">6</text>
<text x="236.5" y="201.7">7</text>
<text x="271.9" y="201.7">8</text>
</g>
<g font-size="2.7">
<text x="198.2" y="179.4">Drawing Number:</text>
<text x="198.2" y="183.2">Part Number:</text>
<text x="241.8" y="190.8">Prepared by:</text>
<text x="241.8" y="187">Version:</text>
<text x="241.8" y="194.6">Checked by:</text>
<text x="241.8" y="198.4">Sheet: 1/1</text>
<text x="262.7" y="198.4">Date: 05/12/2024</text>
</g>
<g font-size="2.5">
<text x="222.1" y="179.4">BASIC/design/har_DAA_PMIC_Programming.sch</text>
<text x="222.1" y="183.1">har_DAA_PMIC_Programming/BASIC</text>
<text x="263.8" y="186.9">1010xx</text>
<text x="263.8" y="190.7">jcc5</text>
<text x="263.8" y="194.5">abs8</text>
</g>
<text font-size="2.4" x="282.7" y="198.3">11:36</text>
<text font-size="2" x="139" y="78.6">200mm</text>
<g font-size="1.9">
<text x="34.2" y="88.2">Note: Use connector to</text>
<text x="34.2" y="90.2">extend cable range</text>
</g>
<g font-size="1.6">
<text x="96.1" y="92.6">1</text>
<text x="96.1" y="94.5">2</text>
<text x="185.9" y="92.6">1</text>
<text x="96.1" y="96.4">3</text>
<text x="96.1" y="98.3">4</text>
<text x="96.1" y="100.2">5</text>
<text x="185.9" y="100.2">1</text>
<text x="96.1" y="102.1">6</text>
<text x="96.1" y="104">7</text>
<text x="96.1" y="105.9">8</text>
<text x="96.1" y="107.8">9</text>
<text x="185.9" y="107.8">1</text>
<text x="95.3" y="109.7">10</text>
<text x="185.9" y="115.4">1</text>
</g>
<g font-size="1.5">
<text x="96.1" y="89.8">CN1</text>
<text x="180.9" y="90">M20-1060100</text>
<text x="187.1" y="88.3">CN2</text>
<text x="235.1" y="88.8">JTAG Debug</text>
<text x="34.2" y="94">FW-05-04-L-D-400-275</text>
<text x="58.7" y="95.9" transform="rotate(-90 58.7 95.9)">2</text>
<text x="64.4" y="95.9" transform="rotate(-90 64.4 95.9)">1</text>
<text x="104.4" y="91.7">GND</text>
<text x="104.4" y="93.6">VIO_IN</text>
<text x="117.7" y="91.7">GREY</text>
<text x="117.7" y="93.6">GREY</text>
<text x="187.1" y="95.9">CN3</text>
<text x="195.5" y="94">M20-1160042</text>
<text x="195.5" y="92.1">PIN1</text>
<text x="217.5" y="92.6">DAA Connector CN1</text>
<text x="236.8" y="92.6">JTAG Programmer Board</text>
<text x="258.1" y="92.6">Signal</text>
<text x="104.4" y="99.3">I2C_SDA</text>
<text x="117.7" y="99.3">GREY</text>
<text x="180.9" y="97.6">M20-1060100</text>
<text x="195.5" y="101.6">M20-1160042</text>
<text x="195.5" y="99.7">PIN2</text>
<text x="223.6" y="96.4">1</text>
<text x="223.6" y="100.2">2</text>
<text x="243.1" y="96.4">J27-8</text>
<text x="243.1" y="100.2">J29-8</text>
<text x="257.6" y="100.2">VIO_IN</text>
<text x="258.6" y="96.4">GND</text>
<text x="58.7" y="106.7" transform="rotate(-90 58.7 106.7)">10</text>
<text x="64.4" y="106.1" transform="rotate(-90 64.4 106.1)">9</text>
<text x="104.4" y="103.1">I2C_SCL</text>
<text x="117.7" y="103.1">GREY</text>
<text x="180.9" y="105.2">M20-1060100</text>
<text x="187.1" y="103.5">CN4</text>
<text x="195.5" y="107.2">PIN3</text>
<text x="223.6" y="104">5</text>
<text x="223.6" y="107.8">7</text>
<text x="243.1" y="104">J29-4</text>
<text x="243.1" y="107.8">J29-6</text>
<text x="257.2" y="104">I2C_SDA</text>
<text x="257.3" y="107.8">I2C_SCL</text>
<text x="84" y="112.9">FFSD-05-S-08.00-01-N</text>
<text x="106.3" y="112.6">Cut unsued cables</text>
<text x="180.9" y="112.8">M20-1060100</text>
<text x="187.1" y="111">CN5</text>
<text x="195.5" y="109.1">M20-1160042</text>
<text x="195.5" y="116.7">M20-1160042</text>
<text x="195.5" y="114.8">PIN4</text>
<text x="168.2" y="120.2">Crimp cables</text>
</g>
</svg>
